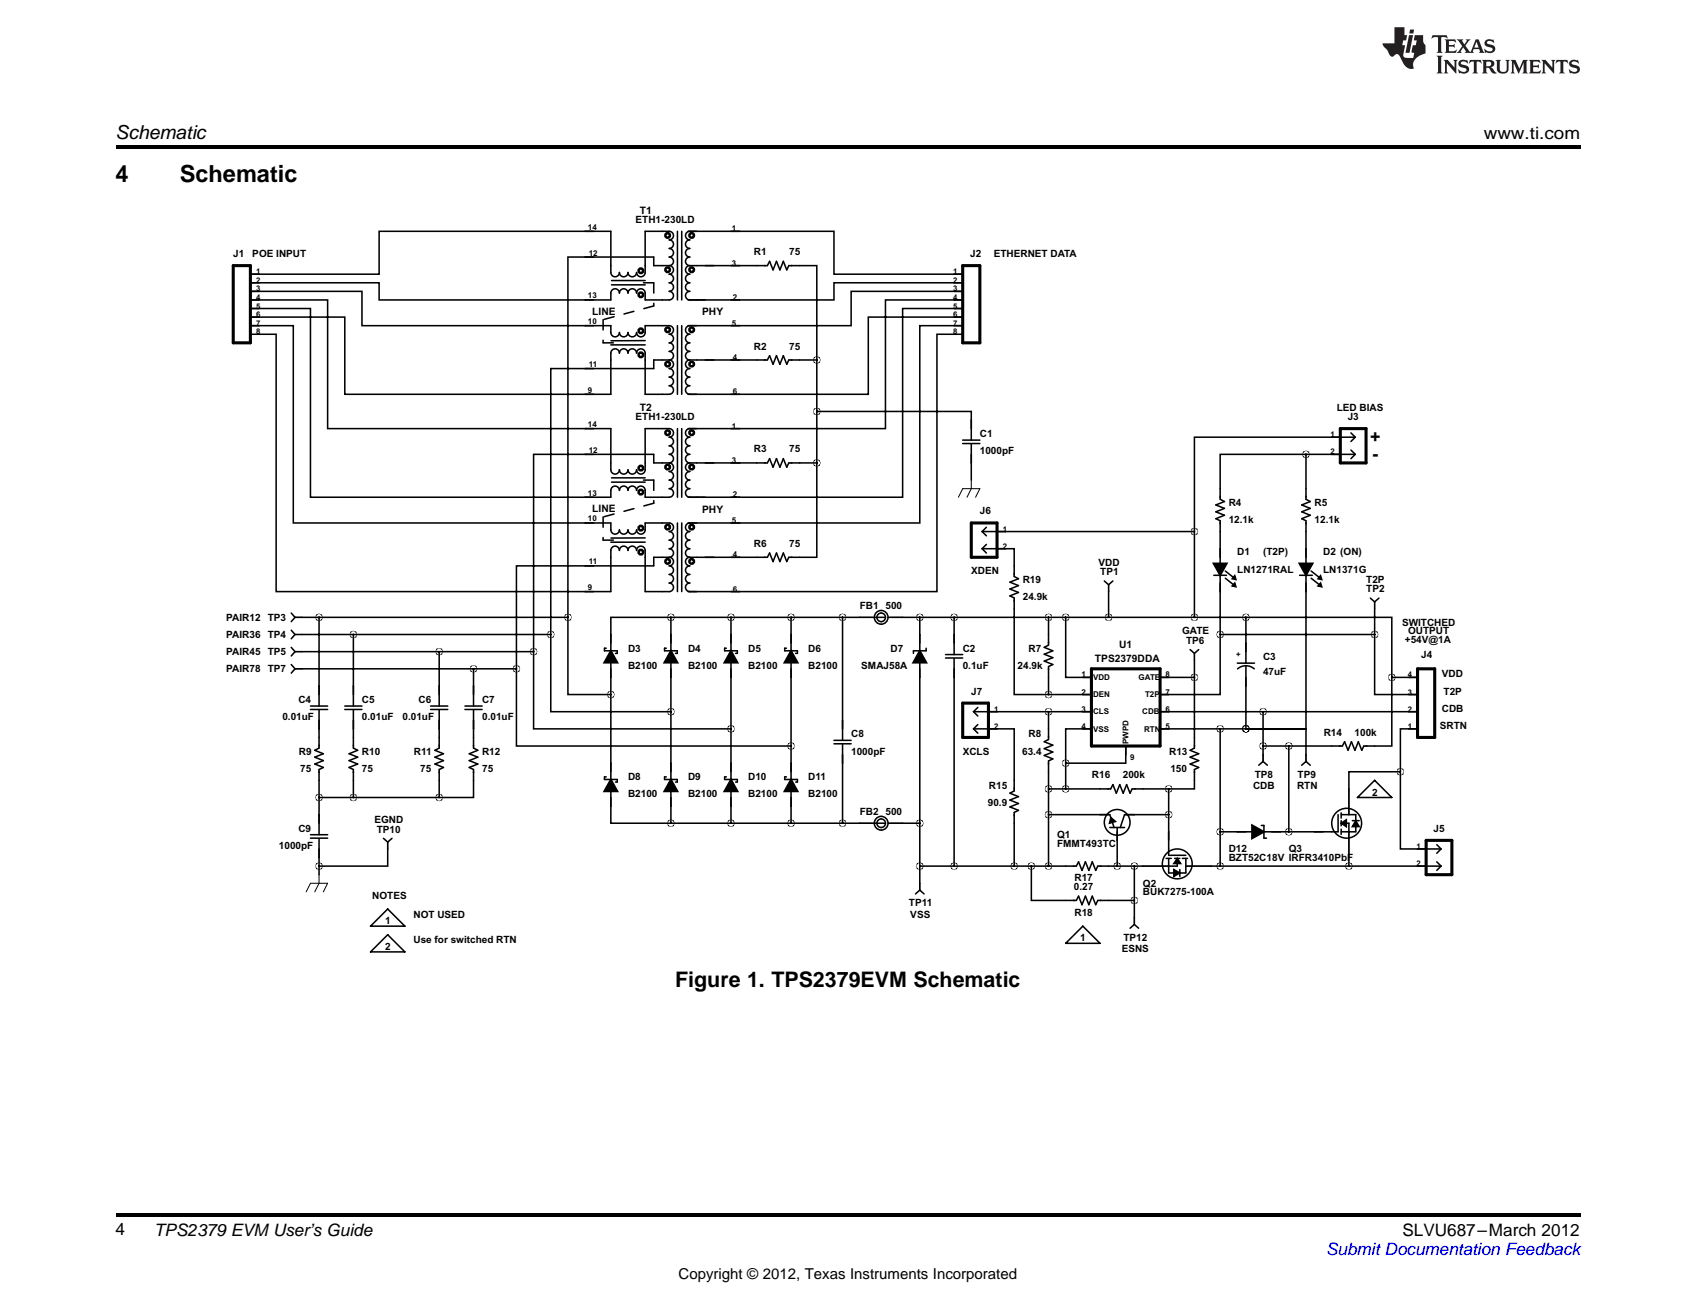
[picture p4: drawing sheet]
<svg xmlns="http://www.w3.org/2000/svg" width="279mm" height="216mm" viewBox="0 0 279 216" stroke-linecap="round" stroke-linejoin="round" font-family="sans-serif">
<g fill="#231f20">
<path d="M236 5.8l-.1 .6a1 1 0 0 1 1-.3v2.3l-.2 .3h.9l-.2-.3 .1-2.3a.99 .99 0 0 1 1 .3l-.2-.6zM238 6.5l.2 .4v1.5l-.2 .3h1.8l.2-.5a1.12 1.12 0 0 1-1.3 .2v-.7h.6l.3 .2v-.7l-.3 .2h-.6v-.5l.2-.1a.96 .96 0 0 1 1 .2l-.2-.5zM240 6.5l.9 1.1-.9 1.1h.8l-.2-.2 .4-.7 .5 .7-.2 .2h1.5l-.2-.2 .2-.4h.9l.1 .4-.2 .2h1l-.3-.3-.7-1.9h-.5l-.9 2.1-.8-1.1 .9-1h-.8l.1 .1v.2l-.4 .5-.3-.6 .1-.2zM243.2 6.9l.4 .9h-.7zM244.8 6.6a.63 .63 0 0 0-.2 .7 .63 .63 0 0 0 .6 .4l.6 .2 .1 .2a.75 .75 0 0 1-.7 .4 .75 .75 0 0 1-.6-.5l.1 .7 .2-.1a.89 .89 0 0 0 1 .1 .89 .89 0 0 0 .4-.9 1.4 1.4 0 0 0-1.2-.6l-.1-.3a1.04 1.04 0 0 1 1.2 .2l-.2-.6-.2 .1-.4-.1zM236.7 9.2l.2 .3v2.2l-.2 .4h1l-.3-.4v-2.2l.3-.3zM237.8 9.9l.3 .3v1.5l-.3 .4h.8l-.2-.4v-1.3l1.5 1.7v-1.9l.2-.3h-.7l.2 .3v.9l-1.1-1.2zM240.5 10a.62 .62 0 0 0-.2 .7 .62 .62 0 0 0 .6 .4l.6 .2 .1 .2a.76 .76 0 0 1-.7 .4 .76 .76 0 0 1-.7-.5l.2 .7 .2-.1a.89 .89 0 0 0 .9 .1 .89 .89 0 0 0 .5-.9 1.4 1.4 0 0 0-1.2-.6l-.1-.3a1.04 1.04 0 0 1 1.2 .1l-.2-.5-.2 .1-.5-.2zM242.2 9.9l-.2 .6a.61 .61 0 0 1 .8-.3v1.5l-.2 .4h.9l-.2-.4v-1.5a.78 .78 0 0 1 .8 .2l-.2-.5zM244.1 9.9l.3 .3v1.5l-.3 .4h1l-.2-.2-.1-.7h.3a.93 .93 0 0 1 .6 .7 .61 .61 0 0 0 .9 .1l-.3-.1-.4-.6-.3-.2a.58 .58 0 0 0 .6-.6 .58 .58 0 0 0-.5-.6zM244.9 10.2l.1-.1a.45 .45 0 0 1 .5 .1 .45 .45 0 0 1 .1 .5l-.1 .2h-.7zM246.4 9.9l.2 .2a2.17 2.17 0 0 0 .3 1.9 .99 .99 0 0 0 1.6-.7v-1.1l.2-.3h-.7l.2 .2a1.92 1.92 0 0 1-.2 1.7 .6 .6 0 0 1-.9-.5v-1.1l.2-.3zM248.9 9.9l.2 .3v1.5l-.2 .4h.7l-.2-.4v-1.4l.8 1.8 .8-1.8v1.4l-.2 .4h.9l-.2-.4v-1.5l.2-.3h-.8l-.6 1.4-.6-1.4zM251.9 9.9l.2 .3v1.5l-.2 .4h1.8l.1-.6a1.12 1.12 0 0 1-1.2 .3v-.7h.5l.4 .1v-.6l-.4 .2h-.5v-.5l.2-.2a.96 .96 0 0 1 .9 .3l-.1-.5zM254 9.9l.2 .3v1.5l-.2 .4h.7l-.2-.4v-1.3l1.5 1.7v-1.9l.2-.3h-.7l.2 .3v.9l-1.1-1.2zM256.4 9.9l-.1 .6a.61 .61 0 0 1 .7-.3l.1 1.5-.3 .4h1l-.3-.4 .1-1.5a.78 .78 0 0 1 .8 .2l-.2-.5zM258.7 10a.62 .62 0 0 0-.2 .7 .62 .62 0 0 0 .6 .4l.6 .2 .1 .2a.76 .76 0 0 1-.7 .4 .76 .76 0 0 1-.6-.5l.1 .7 .2-.1a.89 .89 0 0 0 1 .1 .89 .89 0 0 0 .4-.9 1.4 1.4 0 0 0-1.2-.6l-.1-.3a1.04 1.04 0 0 1 1.2 .1l-.1-.5-.2 .1-.5-.2z"/>
<path d="M229.7 4.5v2.6h-1.9a1.6 1.6 0 0 0 .7 1.1l.1 .2a1.16 1.16 0 0 0 .8 1l.2-.1a.56 .56 0 0 1 .5-.4 .56 .56 0 0 1 .5 .3l.4 .8a1.66 1.66 0 0 0 1.9 1.3 1.68 1.68 0 0 1 1-2.1l.9-.4v-1.4a1.52 1.52 0 0 1-.4-1.6h-1.3l-.2 .9h.5l-.2 .8h-.5l-.1 .9v.2l.4 .1-.2 .9a1.93 1.93 0 0 1-1.6-.3l.3-1.8h-.5l.2-.8h.4l.2-.9h-.4v-1.3zM232.1 5.8l-.6 2.9h.7l.6-2.9zM232.3 4.9l-.1 .6h.6l.2-.6z"/>
</g>
<g fill="none" stroke="#000" stroke-width=".25">
<path d="M111.6 38.1v11.3M112.3 38.1v11.3M113.4 38.1h24v7.1h21.2M113.6 38.1a.71 .71 0 0 0-.7 .7 .71 .71 0 0 0 .7 .7 .71 .71 0 0 0-.7 .7 .71 .71 0 0 0 .7 .7 .71 .71 0 0 0-.7 .8 .71 .71 0 0 0 .7 .7 .71 .71 0 0 0-.7 .7 .71 .71 0 0 0 .7 .7M41.2 48h18.4v5.7h41v1.1a.71 .71 0 0 0 .7 .7 .71 .71 0 0 0 .7-.7 .71 .71 0 0 0 .8 .7 .71 .71 0 0 0 .7-.7 .71 .71 0 0 0 .7 .7 .71 .71 0 0 0 .7-.7 .71 .71 0 0 0 .7 .7 .71 .71 0 0 0 .7-.7v-1.1h3.9a.71 .71 0 0 1 .8 .7 .71 .71 0 0 1-.8 .7 .71 .71 0 0 1 .8 .7 .71 .71 0 0 1-.8 .7 .71 .71 0 0 1 .8 .7 .71 .71 0 0 1-.8 .7 .71 .71 0 0 1 .8 .7 .71 .71 0 0 1-.8 .7M41.2 52.3h15.6v12.7h43.8v-6.8a.71 .71 0 0 1 .7-.7 .71 .71 0 0 1 .7 .7 .71 .71 0 0 1 .8-.7 .71 .71 0 0 1 .7 .7 .71 .71 0 0 1 .7-.7 .71 .71 0 0 1 .7 .7 .71 .71 0 0 1 .7-.7 .71 .71 0 0 1 .7 .7v6.8h3.9a.71 .71 0 0 0 .8-.7 .71 .71 0 0 0-.8-.7 .71 .71 0 0 0 .8-.7 .71 .71 0 0 0-.8-.7 .71 .71 0 0 0 .8-.7 .71 .71 0 0 0-.8-.8 .71 .71 0 0 0 .8-.7 .71 .71 0 0 0-.8-.7M41.2 53.7h7.1v32.5h52.3v1.1a.71 .71 0 0 0 .7 .7 .71 .71 0 0 0 .7-.7 .71 .71 0 0 0 .8 .7 .71 .71 0 0 0 .7-.7 .71 .71 0 0 0 .7 .7 .71 .71 0 0 0 .7-.7 .71 .71 0 0 0 .7 .7 .71 .71 0 0 0 .7-.7v-1.1h3.9a.71 .71 0 0 1 .8 .7 .71 .71 0 0 1-.8 .7 .71 .71 0 0 1 .8 .7 .71 .71 0 0 1-.8 .7 .71 .71 0 0 1 .8 .7 .71 .71 0 0 1-.8 .7 .71 .71 0 0 1 .8 .7 .71 .71 0 0 1-.8 .7M41.2 50.8h9.9v31.2h49.5v-1.2a.71 .71 0 0 1 .7-.7 .71 .71 0 0 1 .7 .7 .71 .71 0 0 1 .8-.7 .71 .71 0 0 1 .7 .7 .71 .71 0 0 1 .7-.7 .71 .71 0 0 1 .7 .7 .71 .71 0 0 1 .7-.7 .71 .71 0 0 1 .7 .7v1.2h3.9a.71 .71 0 0 0 .8-.8 .71 .71 0 0 0-.8-.7 .71 .71 0 0 0 .8-.7 .71 .71 0 0 0-.8-.7 .71 .71 0 0 0 .8-.7 .71 .71 0 0 0-.8-.7 .71 .71 0 0 0 .8-.7 .71 .71 0 0 0-.8-.7M41.2 55.1h4.3v42.4h55.1v-6.8a.71 .71 0 0 1 .7-.7 .71 .71 0 0 1 .7 .7 .71 .71 0 0 1 .8-.7 .71 .71 0 0 1 .7 .7 .71 .71 0 0 1 .7-.7 .71 .71 0 0 1 .7 .7 .71 .71 0 0 1 .7-.7 .71 .71 0 0 1 .7 .7v6.8h3.9a.71 .71 0 0 0 .8-.7 .71 .71 0 0 0-.8-.7 .71 .71 0 0 0 .8-.7 .71 .71 0 0 0-.8-.7 .71 .71 0 0 0 .8-.7 .71 .71 0 0 0-.8-.7 .71 .71 0 0 0 .8-.7 .71 .71 0 0 0-.8-.8M41.2 49.4h12.8v21.2h46.6v6.8a.71 .71 0 0 0 .7 .7 .71 .71 0 0 0 .7-.7 .71 .71 0 0 0 .8 .7 .71 .71 0 0 0 .7-.7 .71 .71 0 0 0 .7 .7 .71 .71 0 0 0 .7-.7 .71 .71 0 0 0 .7 .7 .71 .71 0 0 0 .7-.7v-6.8h3.9a.71 .71 0 0 1 .8 .7 .71 .71 0 0 1-.8 .8 .71 .71 0 0 1 .8 .7 .71 .71 0 0 1-.8 .7 .71 .71 0 0 1 .8 .7 .71 .71 0 0 1-.8 .7 .71 .71 0 0 1 .8 .7 .71 .71 0 0 1-.8 .7M100.6 56.8h5.7M100.7 46.9h5.6"/>
<path d="M100.7 46.2h5.6M106.3 56.1l-5.6 .1M110.2 43.8a.71 .71 0 0 1 .8 .7 .71 .71 0 0 1-.8 .7 .71 .71 0 0 1 .8 .7 .71 .71 0 0 1-.8 .7 .71 .71 0 0 1 .8 .7 .71 .71 0 0 1-.8 .7 .71 .71 0 0 1 .8 .7 .71 .71 0 0 1-.8 .7h-3.9v-1.1a.71 .71 0 0 0-.7-.7 .71 .71 0 0 0-.7 .7 .71 .71 0 0 0-.7-.7 .71 .71 0 0 0-.7 .7 .71 .71 0 0 0-.7-.7 .71 .71 0 0 0-.8 .7 .71 .71 0 0 0-.7-.7 .71 .71 0 0 0-.7 .7v1.1h-38.1v-2.8h-21.3M110.2 43.8a.71 .71 0 0 0 .8-.7 .71 .71 0 0 0-.8-.7 .71 .71 0 0 0 .8-.7 .71 .71 0 0 0-.8-.8 .71 .71 0 0 0 .8-.7 .71 .71 0 0 0-.8-.7 .71 .71 0 0 0 .8-.7 .71 .71 0 0 0-.8-.7h-3.9v6.8a.71 .71 0 0 1-.7 .7 .71 .71 0 0 1-.7-.7 .71 .71 0 0 1-.7 .7 .71 .71 0 0 1-.7-.7 .71 .71 0 0 1-.7 .7 .71 .71 0 0 1-.8-.7 .71 .71 0 0 1-.7 .7 .71 .71 0 0 1-.7-.7v-6.8h-38.1v7.1h-21.3M110.2 59.3h-2.5v1.4h-17v43.9M110.2 43.8h-2.5v-1.4h-14.1v59.3M111.6 53.7v11.3M112.3 53.7v11.3M113.6 59.3a.71 .71 0 0 0-.7 .7 .71 .71 0 0 0 .7 .7 .71 .71 0 0 0-.7 .8 .71 .71 0 0 0 .7 .7 .71 .71 0 0 0-.7 .7 .71 .71 0 0 0 .7 .7 .71 .71 0 0 0-.7 .7 .71 .71 0 0 0 .7 .7M113.6 53.7a.71 .71 0 0 0-.7 .7 .71 .71 0 0 0 .7 .7 .71 .71 0 0 0-.7 .7 .71 .71 0 0 0 .7 .7 .71 .71 0 0 0-.7 .7 .71 .71 0 0 0 .7 .7 .71 .71 0 0 0-.7 .7 .71 .71 0 0 0 .7 .7M113.6 43.8a.71 .71 0 0 0-.7 .7 .71 .71 0 0 0 .7 .7 .71 .71 0 0 0-.7 .7 .71 .71 0 0 0 .7 .7 .71 .71 0 0 0-.7 .7 .71 .71 0 0 0 .7 .7 .71 .71 0 0 0-.7 .7 .71 .71 0 0 0 .7 .7M113.6 43.8h12.8l.4-.7 .6 1.4 .5-1.4 .6 1.4 .5-1.4 .6 1.4 .4-.7h4.6v15.5"/>
<path d="M113.6 59.3h12.8l.4-.7 .6 1.4 .5-1.4 .6 1.4 .5-1.4 .6 1.4 .4-.7h4.6M134.6 59.3v17M158.6 48h-18.4v5.7h-26.8M158.6 46.6h-21.2v2.8h-24M158.6 55.1h-4.2v42.4h-41M158.6 53.7h-7.1v32.5h-38.1M158.6 50.8h-9.9v31.2h-35.3M158.6 49.4h-12.7v21.2h-32.5M158.6 52.3h-15.6v12.7h-29.6M100.7 79.5h5.6M100.7 78.8h5.6M110.2 76.3h-2.5v-1.4h-19.8v32.5"/>
<path d="M111.6 70.6v11.4M112.3 70.6v11.4M113.6 76.3a.71 .71 0 0 0-.7 .7 .71 .71 0 0 0 .7 .7 .71 .71 0 0 0-.7 .7 .71 .71 0 0 0 .7 .7 .71 .71 0 0 0-.7 .7 .71 .71 0 0 0 .7 .7 .71 .71 0 0 0-.7 .7 .71 .71 0 0 0 .7 .8M113.6 70.6a.71 .71 0 0 0-.7 .7 .71 .71 0 0 0 .7 .8 .71 .71 0 0 0-.7 .7 .71 .71 0 0 0 .7 .7 .71 .71 0 0 0-.7 .7 .71 .71 0 0 0 .7 .7 .71 .71 0 0 0-.7 .7 .71 .71 0 0 0 .7 .7M113.6 76.3h12.8l.4-.7 .6 1.4 .5-1.4 .6 1.4 .5-1.4 .6 1.4 .4-.7h4.6M134.6 76.3v15.5h-4.6l-.4 .8-.6-1.5-.5 1.5-.6-1.5-.5 1.5-.6-1.5-.4 .7h-12.8M134.6 67.8h25.4v4.7M158.6 72.5h2.8M158.6 73.1h2.8M160 73.2v5.9M215.1 74.9v7.4l.8 .4-1.5 .5 1.5 .6-1.5 .6 1.5 .5-1.5 .6 .7 .3v34.3h-9.8M215.1 74.9h-14.1v7.4l.7 .4-1.4 .5 1.4 .6-1.4 .6 1.4 .5-1.4 .6 .7 .3v18.8"/>
<path d="M215.1 74.9h8.2M222.6 71.3l.7 .8M222.6 74.2l.7 .7M223.3 72.1h-26.5v15.5M223.3 72.1l-.7 .7M223.3 74.9l-.7 .7M100.6 89.4h5.7M106.3 88.7h-5.6M110.2 91.8h-2.5v1.5h-22.6v16.9M111.6 86.2v11.3M112.3 86.2v11.3M113.6 91.8a.71 .71 0 0 0-.7 .8 .71 .71 0 0 0 .7 .7 .71 .71 0 0 0-.7 .7 .71 .71 0 0 0 .7 .7 .71 .71 0 0 0-.7 .7 .71 .71 0 0 0 .7 .7 .71 .71 0 0 0-.7 .7 .71 .71 0 0 0 .7 .7"/>
<path d="M113.6 86.2a.71 .71 0 0 0-.7 .7 .71 .71 0 0 0 .7 .7 .71 .71 0 0 0-.7 .7 .71 .71 0 0 0 .7 .7 .71 .71 0 0 0-.7 .7 .71 .71 0 0 0 .7 .7 .71 .71 0 0 0-.7 .7 .71 .71 0 0 0 .7 .7M161.8 90.4h5.3v4.6l.7 .4-1.4 .5 1.4 .6-1.4 .6 1.4 .5-1.4 .6 .7 .3v16h5.6M161.8 87.6h35M161.8 87.6l.7 .7M161.8 90.4l.7 .7M162.5 86.9l-.7 .7M162.5 89.7l-.7 .7M181.9 95.7l.7 .7M182.6 96.4v5.3M183.3 95.7l-.7 .7M196.8 87.6v14.1M199.9 92.8h2.2l-1.1 2.1z"/>
<path d="M200 94.8h2.1M201.9 95.3l1.6 1.3M201.9 94.1l1.6 1.3M203.4 94.9l.2 .6-.6-.1zM203.4 96.1l.2 .6-.6-.1zM214 92.8h2.3l-1.2 2.1zM214.1 94.8h2.1M216 95.3l1.6 1.3M216 94.1l1.6 1.3M217.6 94.9l.1 .6-.6-.1zM217.6 96.1l.1 .6-.6-.1zM225.8 98.6l.7 .6"/>
<path d="M226.5 99.2v5.4M227.2 98.6l-.7 .6M48 101l.6 .7M48 106.7l.6 .7M48 103.9l.6 .7M48 109.5l.6 .7M48.6 101.7h45M48.6 101.7l-.6 .8M48.6 107.4h39.3M48.6 107.4l-.6 .7M48.6 104.6h42.1M48.6 104.6l-.6 .7"/>
<path d="M48.6 110.2h36.5M48.6 110.2l-.6 .7M51.1 116.4h2.9M51.1 116.9h2.9M52.6 101.7v14.7M52.6 117v6.3l-.7 .4 1.4 .5-1.4 .6 1.4 .6-1.4 .5 1.4 .6-.7 .3v10.8M56.8 116.4h2.8M56.8 116.9h2.8M58.2 117v6.3l.7 .4-1.4 .5 1.4 .6-1.4 .6 1.4 .5-1.4 .6 .7 .3v4.6M58.2 104.6v11.8M70.9 116.4h2.9M70.9 116.9h2.9"/>
<path d="M72.4 117v6.3l-.8 .4 1.5 .5-1.5 .6 1.5 .6-1.5 .5 1.5 .6-.7 .3v4.6M72.4 107.4v9M76.6 116.4h2.8M76.6 116.9h2.8M78 117v6.3l.7 .4-1.4 .5 1.4 .6-1.4 .6 1.4 .5-1.4 .6 .7 .3v4.6h-5.6M78 110.2v6.2M85.1 110.2v12.8h45.2M87.9 107.4v12.7h32.5M90.7 104.6v12.7h19.8M93.6 101.7v12.8h7M99.9 106.8h-.3v.5h2.1v.4h-.3M100.6 107.2l1.2 2h-2.3z"/>
<path d="M109.8 106.8h-.3v.5h2.1v.4h-.3M110.5 107.2l1.2 2h-2.3zM110.5 101.7h-9.9v34h9.9M110.5 101.7h35.4M110.5 101.7v34M119.7 106.8h-.3v.5h2.1v.4h-.3M120.4 107.2l1.2 2h-2.3zM120.4 101.7v34M129.6 106.8h-.3v.5h2.1v.4h-.3M130.3 107.2l1.2 2h-2.3zM130.3 101.7v34M138.8 101.7v20.3"/>
<path d="M146.3 101.7h59M151.5 107.2l1.2 2h-2.3zM151.5 101.7v45M152.6 106.8v.5h-2.1v.4M155.8 107.9h2.8M155.8 108.4h2.8M157.2 101.7v6.2M157.2 108.5v34.2M160.4 117.3h19.4M160.4 117.3l.7 .7M161.1 116.6l-.7 .7M161.1 119.4l-.7 .7"/>
<path d="M172.7 117.3v4.6l-.7 .3 1.4 .6-1.4 .6 1.4 .5-1.4 .6 1.4 .6-.7 .3v17.3M172.7 101.7v4.6l-.7 .4 1.4 .6-1.4 .5 1.4 .6-1.4 .6 1.4 .5-.7 .4v4.6M172.7 114.5h7.1M175.6 101.7v9.9h4.2M191.1 111.6h5.7M191.1 117.3h42.4M196.1 107.1l.7 .6M196.8 107.7v15.6l-.7 .4 1.4 .5-1.4 .6 1.4 .6-1.4 .5 1.4 .6-.7 .3v3.2h-4.3M197.5 107.1l-.7 .6M201 104.6v9.9h-9.9M201 104.6h25.5M203.8 109.3h2.9"/>
<path d="M203.9 110.2a2.09 2.09 0 0 1 2.7 0M205.3 101.7h24v9.9M205.3 101.7v7.6M205.3 109.7v10.4M208.1 117.3v8.2M226.5 104.6v9.9h7M229.3 111.6v11.4h-4.6l-.4 .7-.5-1.5-.6 1.5-.6-1.5-.5 1.5-.6-1.5-.4 .8h-13M229.3 111.6h4.2M51.1 137.6h2.9M51.1 138.1h2.9M52.6 131.4h19.8M52.6 138.2v6"/>
<path d="M63.2 138.2l.7 .6M63.9 138.8v3.9h-11.3M64.6 138.2l-.7 .6M99.9 128h-.3v.5h2.1v.4h-.3M100.6 128.4l1.2 2h-2.3zM109.8 128h-.3v.5h2.1v.4h-.3M110.5 128.4l1.2 2h-2.3zM110.5 135.7h35.4M119.7 128h-.3v.5h2.1v.4h-.3M120.4 128.4l1.2 2h-2.3zM129.6 128h-.3v.5h2.1v.4h-.3M130.3 128.4l1.2 2h-2.3z"/>
<path d="M137.4 122h2.8M137.4 122.6h2.8M138.8 122.7v13M146.3 135.7h5.2M160.4 120.1h6.7v10.3l-.7 .3 1.4 .6-1.4 .6 1.4 .5-1.4 .6 1.4 .6-.7 .3v8.8M160.4 120.1l.7 .7M172.7 130h10.3l.3-.7 .6 1.4 .6-1.4 .5 1.4 .6-1.4 .6 1.4 .3-.7h6M172.7 134.3h10.1l.7 2.1M175.6 125.8v4.2M179.8 120.1h-4.2v5.7M182.8 136.4h2.5M183 134.7l.8 .7-1 .3z"/>
<path d="M184 136.4v6.3M185.5 123v2.8h-9.9M191.1 120.1h14.2M192.5 134.3h-7.2l-.7 2.1M192.5 130v11h2.9M201 120.1v22.6M205.3 120.1h.1M205.3 120.1h9.8v5.4M206.2 136l2.1 1.1-2.1 1.1zM207.8 136h.4v2.1h.4M208.1 125.5l.7 .6M208.1 125.5l-.7 .6"/>
<path d="M212.3 123v14.1M215.1 125.5l.8 .6M215.1 125.5l-.7 .6M220.4 134.3v2.8h-19.4M220.9 135.7l.9-.6v1.1zM220.9 135.7h1.3v7M220.9 134v.8M220.9 135.3v.8M220.9 136.7v.8M221 134.3h2.3v1M222.8 135.3h1.1M223.3 135.3l.6 .9h-1.1z"/>
<path d="M223.3 136.2v.9h-2.3M223.6 131.4l2.9-2.8 2.8 2.8zM230.7 127.2v12.7h6.7M230.7 127.2h-8.5v7.1M233.5 120.1h-2.8v7.1M236.7 139.2l.7 .7M237.4 139.9l-.7 .7M61 156.9l2.9-2.8 2.8 2.8zM61 152.6l2.9-2.8 2.8 2.8zM151.5 146.7l.7 .6M151.5 146.7l-.7 .6M169.9 142.7v5.7h7.4l.4-.7 .5 1.4 .6-1.4 .6 1.4 .5-1.4 .6 1.4 .3-.7h6.1"/>
<path d="M178.4 152.6l2.8 2.9h-5.6zM186.9 142.7v9.7M186.9 152.4l.7 .6M186.9 152.4l-.7 .6M192.1 141.5h.9M192.5 141.5v2.4h.9M193.4 143.3l1 .6-1 .5zM193.5 141.5h.9M193.9 141.5l.6 .8h-1.1zM193.9 141.5v1.2h-13.1l-.3 .8-.6-1.5-.5 1.5-.6-1.5-.6 1.5-.5-1.5-.4 .7h-25.8M194.4 143.3v1.1M194.8 141.5h.8"/>
<path d="M195.4 142.7h42M195.4 141.5v2.4h-1M236.7 142l.7 .7M237.4 142.7l-.7 .8"/>
<circle cx="145.2" cy="101.7" r="1.13"/>
<circle cx="145.2" cy="101.7" r=".71"/>
<circle cx="145.2" cy="135.7" r="1.13"/>
<circle cx="145.2" cy="135.7" r=".71"/>
<circle cx="184" cy="135.5" r="2.12"/>
<circle cx="221.8" cy="135.7" r="2.46"/>
<circle cx="193.9" cy="142.4" r="2.46"/>
</g>
<path d="M38.4 43.8h2.8v12.7h-2.8zM158.6 43.8h2.8v12.7h-2.8zM220.8 70.6h4.2v5.7h-4.2zM160 86.2h4.3v5.6h-4.3zM158.6 115.9h4.2v5.6h-4.2zM179.8 110.2h11.3v12.8h-11.3zM233.5 110.2h2.9v11.3h-2.9zM234.9 138.5h4.3v5.7h-4.3z" fill="none" stroke="#000" stroke-width=".51"/>
<g fill="none" stroke="#000" stroke-width=".16">
<path d="M160 79.1v1.4l-.7 1.5M157.9 82l.7-1.5h2.8l-.7 1.5M182.6 96.4v1.1M226.5 99.2v1.1M48.6 101.7h1.1M48.6 107.4h1.1M48.6 104.6h1.1M48.6 110.2h1.1M141.6 101.7h2.2M146.6 101.7h2.1M196.8 107.7v1.1M63.9 138.8v1.1"/>
<path d="M141.6 135.7h2.2M146.6 135.7h2.1M208.1 124.4v1.1M215.1 124.4v1.1M222.2 130v4.3M222.2 137.1v4.2M50.4 147l.7-1.4h2.9l-.7 1.4M52.6 144.2v1.4l-.7 1.4M151.5 145.6v1.1M186.9 151.2v1.2M188.3 142.7h4.2M195.4 142.7h4.2"/>
</g>
<g fill="#000">
<path d="M19 24h241.3v.6h-241.3zM199.9 92.8h2.2l-1.1 2.1zM203.4 94.9l.2 .6-.6-.1zM203.4 96.1l.2 .6-.6-.1zM214 92.8h2.3l-1.2 2.1zM217.6 94.9l.1 .6-.6-.1zM217.6 96.1l.1 .6-.6-.1zM100.6 107.2l1.2 2h-2.3zM110.5 107.2l1.2 2h-2.3zM120.4 107.2l1.2 2h-2.3zM130.3 107.2l1.2 2h-2.3zM151.5 107.2l1.2 2h-2.3z"/>
<path d="M100.6 128.4l1.2 2h-2.3zM110.5 128.4l1.2 2h-2.3zM120.4 128.4l1.2 2h-2.3zM130.3 128.4l1.2 2h-2.3zM183 134.7l.8 .7-1 .3zM206.2 136l2.1 1.1-2.1 1.1zM220.9 135.7l.9-.6v1.1zM223.3 135.3l.6 .9h-1.1zM193.9 141.5l.6 .8h-1.1zM193.4 143.3l1 .6-1 .5zM19 200h241.3v.6h-241.3z"/>
<path d="M72.3 131.4a.05 .05 0 0 0 .1 0 .05 .05 0 0 0-.1 0zM52.5 131.4a.05 .05 0 0 0 .1 0 .05 .05 0 0 0-.1 0zM72.3 107.4a.05 .05 0 0 0 .1 0 .05 .05 0 0 0-.1 0zM100.6 114.5a.05 .05 0 0 0 .1 0 .05 .05 0 0 0-.1 0zM172.7 101.7a.05 .05 0 0 0 .1 0 .05 .05 0 0 0-.1 0zM205.2 120.1a.05 .05 0 0 0 .1 0 .05 .05 0 0 0-.1 0zM205.2 101.7a.05 .05 0 0 0 .1 0 .05 .05 0 0 0-.1 0zM52.5 142.7a.05 .05 0 0 0 .1 0 .05 .05 0 0 0-.1 0zM226.4 104.6a.05 .05 0 0 0 .1 0 .05 .05 0 0 0-.1 0zM175.5 101.7a.05 .05 0 0 0 .1 0 .05 .05 0 0 0-.1 0zM52.5 101.7a.05 .05 0 0 0 .1 0 .05 .05 0 0 0-.1 0zM90.7 104.6a.05 .05 0 0 0 .1 0 .05 .05 0 0 0-.1 0zM93.5 101.7a.05 .05 0 0 0 .1 0 .05 .05 0 0 0-.1 0zM134.5 76.3a.05 .05 0 0 0 .1 0 .05 .05 0 0 0-.1 0zM134.5 59.3a.05 .05 0 0 0 .1 0 .05 .05 0 0 0-.1 0zM134.5 67.8a.05 .05 0 0 0 .1 0 .05 .05 0 0 0-.1 0zM175.5 125.8a.05 .05 0 0 0 .1 0 .05 .05 0 0 0-.1 0zM205.2 120.1a.05 .05 0 0 0 .1 0 .05 .05 0 0 0-.1 0zM182.6 101.7a.05 .05 0 0 0 .1 0 .05 .05 0 0 0-.1 0zM196.7 111.6a.05 .05 0 0 0 .1 0 .05 .05 0 0 0-.1 0zM196.7 101.7a.05 .05 0 0 0 .1 0 .05 .05 0 0 0-.1 0zM215.1 74.9a.05 .05 0 0 0 .1 0 .05 .05 0 0 0-.1 0zM175.5 130a.05 .05 0 0 0 .1 0 .05 .05 0 0 0-.1 0zM192.5 130a.05 .05 0 0 0 .1 0 .05 .05 0 0 0-.1 0zM172.7 142.7a.05 .05 0 0 0 .1 0 .05 .05 0 0 0-.1 0zM172.7 134.3a.05 .05 0 0 0 .1 0 .05 .05 0 0 0-.1 0zM172.7 130a.05 .05 0 0 0 .1 0 .05 .05 0 0 0-.1 0zM184 142.7a.05 .05 0 0 0 .1 0 .05 .05 0 0 0-.1 0zM186.8 148.4a.05 .05 0 0 0 .1 0 .05 .05 0 0 0-.1 0zM192.5 134.3a.05 .05 0 0 0 .1 0 .05 .05 0 0 0-.1 0zM186.8 142.7a.05 .05 0 0 0 .1 0 .05 .05 0 0 0-.1 0zM172.7 114.5a.05 .05 0 0 0 .1 0 .05 .05 0 0 0-.1 0zM196.7 87.6a.05 .05 0 0 0 .1 0 .05 .05 0 0 0-.1 0zM172.7 117.3a.05 .05 0 0 0 .1 0 .05 .05 0 0 0-.1 0z"/>
<circle cx="222.2" cy="137.1" r=".25"/>
<circle cx="192.5" cy="142.7" r=".25"/>
</g>
<g fill="none" stroke="#000" stroke-width=".76">
<circle cx="110" cy="38.8" r=".2"/>
<circle cx="113.9" cy="38.8" r=".2"/>
<circle cx="105.6" cy="58.5" r=".2"/>
<circle cx="105.6" cy="44.6" r=".2"/>
<circle cx="105.6" cy="54.5" r=".2"/>
<circle cx="105.6" cy="48.6" r=".2"/>
<circle cx="110" cy="54.4" r=".2"/>
<circle cx="110" cy="44.5" r=".2"/>
<circle cx="113.9" cy="54.4" r=".2"/>
<circle cx="113.9" cy="44.5" r=".2"/>
<circle cx="105.6" cy="77.1" r=".2"/>
<circle cx="110" cy="60" r=".2"/>
<circle cx="110" cy="71.3" r=".2"/>
<circle cx="110" cy="77" r=".2"/>
<circle cx="113.9" cy="60" r=".2"/>
<circle cx="113.9" cy="71.3" r=".2"/>
<circle cx="113.9" cy="77" r=".2"/>
<circle cx="105.6" cy="91" r=".2"/>
<circle cx="105.6" cy="87" r=".2"/>
<circle cx="105.6" cy="81.1" r=".2"/>
<circle cx="110" cy="92.5" r=".2"/>
<circle cx="110" cy="86.9" r=".2"/>
<circle cx="113.9" cy="92.5" r=".2"/>
<circle cx="113.9" cy="86.9" r=".2"/>
</g>
<path d="M99.4 56.5h1.7M99.4 52.7v3.8M106 46.6h1.7M107.7 46.6v3.8M107.7 50.4l-8.3 2.3M106 79.1h1.7M107.7 79.1v3.8M99.4 89h1.7M99.4 85.2v3.8M107.7 82.9l-8.3 2.3" fill="none" stroke="#000" stroke-width=".25" stroke-dasharray="1.7 1.7"/>
<g fill="none" stroke="#000" stroke-width="1.1">
<circle cx="134.6" cy="59.3" r=".02"/>
<circle cx="134.6" cy="67.8" r=".02"/>
<circle cx="134.6" cy="76.3" r=".02"/>
<circle cx="215.1" cy="74.9" r=".02"/>
<circle cx="196.8" cy="87.6" r=".02"/>
<circle cx="52.6" cy="101.7" r=".02"/>
<circle cx="58.2" cy="104.6" r=".02"/>
<circle cx="72.4" cy="107.4" r=".02"/>
<circle cx="78" cy="110.2" r=".02"/>
<circle cx="85.1" cy="110.2" r=".02"/>
<circle cx="87.9" cy="107.4" r=".02"/>
<circle cx="90.7" cy="104.6" r=".02"/>
<circle cx="93.6" cy="101.7" r=".02"/>
<circle cx="100.6" cy="114.5" r=".02"/>
<circle cx="110.5" cy="117.3" r=".02"/>
<circle cx="110.5" cy="101.7" r=".02"/>
<circle cx="120.4" cy="101.7" r=".02"/>
<circle cx="130.3" cy="101.7" r=".02"/>
<circle cx="138.8" cy="101.7" r=".02"/>
<circle cx="151.5" cy="101.7" r=".02"/>
<circle cx="157.2" cy="101.7" r=".02"/>
<circle cx="172.7" cy="117.3" r=".02"/>
<circle cx="172.7" cy="114.5" r=".02"/>
<circle cx="172.7" cy="101.7" r=".02"/>
<circle cx="175.6" cy="101.7" r=".02"/>
<circle cx="182.6" cy="101.7" r=".02"/>
<circle cx="196.8" cy="111.6" r=".02"/>
<circle cx="196.8" cy="101.7" r=".02"/>
<circle cx="201" cy="104.6" r=".02"/>
<circle cx="205.3" cy="101.7" r=".02"/>
<circle cx="208.1" cy="117.3" r=".02"/>
<circle cx="226.5" cy="104.6" r=".02"/>
<circle cx="229.3" cy="111.6" r=".02"/>
<circle cx="52.6" cy="131.4" r=".02"/>
<circle cx="58.2" cy="131.4" r=".02"/>
<circle cx="72.4" cy="131.4" r=".02"/>
<circle cx="110.5" cy="135.7" r=".02"/>
<circle cx="120.4" cy="135.7" r=".02"/>
<circle cx="120.4" cy="120.1" r=".02"/>
<circle cx="130.3" cy="135.7" r=".02"/>
<circle cx="130.3" cy="123" r=".02"/>
<circle cx="138.8" cy="135.7" r=".02"/>
<circle cx="151.5" cy="135.7" r=".02"/>
<circle cx="172.7" cy="134.3" r=".02"/>
<circle cx="172.7" cy="130" r=".02"/>
<circle cx="175.6" cy="130" r=".02"/>
<circle cx="175.6" cy="125.8" r=".02"/>
<circle cx="192.5" cy="134.3" r=".02"/>
<circle cx="192.5" cy="130" r=".02"/>
<circle cx="201" cy="137.1" r=".02"/>
<circle cx="201" cy="120.1" r=".02"/>
<circle cx="205.3" cy="120.1" r=".02"/>
<circle cx="208.1" cy="123" r=".02"/>
<circle cx="212.3" cy="137.1" r=".02"/>
<circle cx="212.3" cy="123" r=".02"/>
<circle cx="230.7" cy="127.2" r=".02"/>
<circle cx="52.6" cy="142.7" r=".02"/>
<circle cx="151.5" cy="142.7" r=".02"/>
<circle cx="157.2" cy="142.7" r=".02"/>
<circle cx="167.1" cy="142.7" r=".02"/>
<circle cx="169.9" cy="142.7" r=".02"/>
<circle cx="172.7" cy="142.7" r=".02"/>
<circle cx="184" cy="142.7" r=".02"/>
<circle cx="186.9" cy="148.4" r=".02"/>
<circle cx="186.9" cy="142.7" r=".02"/>
<circle cx="201" cy="142.7" r=".02"/>
<circle cx="222.2" cy="142.7" r=".02"/>
</g>
<g font-size="3.9">
<text x="19" y="30">4</text>
<text x="29.6" y="30">Schematic</text>
</g>
<text font-size="3.5" x="111.2" y="162.7">Figure 1. TPS2379EVM Schematic</text>
<text font-size="3.2" x="19" y="23">Schematic</text>
<g font-size="2.9">
<text x="225.7" y="73">+</text>
<text x="226" y="75.9">-</text>
</g>
<g font-size="2.8">
<text x="244.4" y="23">www.ti.com</text>
<text x="19" y="203.5">4</text>
<text x="25.4" y="203.6">TPS2379 EVM User’s Guide</text>
<text x="231" y="203.6">SLVU687–March 2012</text>
</g>
<text font-size="2.8" fill="#00f" x="218.5" y="206.9">Submit Documentation Feedback</text>
<text font-size="2.5" x="111.8" y="210.7">Copyright © 2012, Texas Instruments Incorporated</text>
<g font-size="1.7">
<text x="105.4" y="35.3">T1</text>
<text x="97.6" y="51.8">LINE</text>
<text x="115.7" y="52">PHY</text>
<text x="105.4" y="67.8">T2</text>
<text x="97.6" y="84.4">LINE</text>
<text x="115.7" y="84.5">PHY</text>
<text x="184.3" y="106.8">U1</text>
<text x="180.4" y="109.1">TPS2379DDA</text>
</g>
<g font-size="1.6">
<text x="104.7" y="36.7">ETH1-230LD</text>
<text x="38.4" y="42.4">J1</text>
<text x="41.6" y="42.4">POE INPUT</text>
<text x="124.2" y="42.1">R1</text>
<text x="130" y="42.1">75</text>
<text x="159.8" y="42.4">J2</text>
<text x="163.7" y="42.4">ETHERNET DATA</text>
<text x="124.2" y="57.6">R2</text>
<text x="130" y="57.6">75</text>
<text x="104.7" y="69.2">ETH1-230LD</text>
<text x="220.2" y="67.8">LED BIAS</text>
<text x="222" y="69.2">J3</text>
<text x="124.2" y="74.6">R3</text>
<text x="130" y="74.6">75</text>
<text x="161.4" y="72.1">C1</text>
<text x="161.4" y="74.9">1000pF</text>
<text x="202.4" y="83.4">R4</text>
<text x="216.6" y="83.4">R5</text>
<text x="161.4" y="84.8">J6</text>
<text x="202.4" y="86.2">12.1k</text>
<text x="216.6" y="86.2">12.1k</text>
<text x="124.2" y="90.1">R6</text>
<text x="130" y="90.1">75</text>
<text x="160" y="94.7">XDEN</text>
<text x="181" y="93.3">VDD</text>
<text x="181.3" y="94.8">TP1</text>
<text x="203.8" y="91.5">D1</text>
<text x="203.8" y="94.4">LN1271RAL</text>
<text x="208.1" y="91.5">(T2P)</text>
<text x="218" y="91.5">D2 (ON)</text>
<text x="218" y="94.4">LN1371G</text>
<text x="141.6" y="100.3">FB1 500</text>
<text x="168.5" y="96.1">R19</text>
<text x="168.5" y="98.9">24.9k</text>
<text x="225.1" y="96.1">T2P</text>
<text x="225.1" y="97.6">TP2</text>
<text x="37.3" y="105.1">PAIR36</text>
<text x="37.3" y="107.9">PAIR45</text>
<text x="37.3" y="102.3">PAIR12</text>
<text x="44.1" y="102.3">TP3</text>
<text x="44.1" y="107.9">TP5</text>
<text x="44.1" y="105.1">TP4</text>
<text x="103.5" y="107.4">D3</text>
<text x="113.4" y="107.4">D4</text>
<text x="123.3" y="107.4">D5</text>
<text x="133.1" y="107.4">D6</text>
<text x="146.7" y="107.4">D7</text>
<text x="158.6" y="107.4">C2</text>
<text x="169.4" y="107.4">R7</text>
<text x="194.7" y="104.6">GATE</text>
<text x="195.4" y="106.1">TP6</text>
<text x="231" y="103.2">SWITCHED</text>
<text x="231.4" y="106">+54V@1A</text>
<text x="232" y="104.6">OUTPUT</text>
<text x="37.3" y="110.8">PAIR78</text>
<text x="44.1" y="110.8">TP7</text>
<text x="103.5" y="110.2">B2100</text>
<text x="113.4" y="110.2">B2100</text>
<text x="123.3" y="110.2">B2100</text>
<text x="133.1" y="110.2">B2100</text>
<text x="141.9" y="110.2">SMAJ58A</text>
<text x="158.6" y="110.2">0.1uF</text>
<text x="167.6" y="110.2">24.9k</text>
<text x="208.1" y="108.8">C3</text>
<text x="208.1" y="111.3">47uF</text>
<text x="234.1" y="108.5">J4</text>
<text x="237.5" y="111.6">VDD</text>
<text x="46.5" y="118.7">0.01uF</text>
<text x="49.2" y="115.9">C4</text>
<text x="59.6" y="115.9">C5</text>
<text x="59.6" y="118.7">0.01uF</text>
<text x="66.3" y="118.7">0.01uF</text>
<text x="69" y="115.9">C6</text>
<text x="79.4" y="115.9">C7</text>
<text x="79.4" y="118.7">0.01uF</text>
<text x="160" y="114.5">J7</text>
<text x="237.5" y="117.3">CDB</text>
<text x="237.8" y="114.5">T2P</text>
<text x="49.3" y="124.4">R9</text>
<text x="59.6" y="124.4">R10</text>
<text x="68.2" y="124.4">R11</text>
<text x="79.4" y="124.4">R12</text>
<text x="140.2" y="121.5">C8</text>
<text x="140.2" y="124.4">1000pF</text>
<text x="158.6" y="124.4">XCLS</text>
<text x="168.4" y="124.4">63.4</text>
<text x="169.4" y="121.5">R8</text>
<text x="192.6" y="124.4">R13</text>
<text x="218.1" y="121.2">R14</text>
<text x="223.1" y="121.2">100k</text>
<text x="237.2" y="120.1">SRTN</text>
<text x="49.4" y="127.2">75</text>
<text x="59.6" y="127.2">75</text>
<text x="69.2" y="127.2">75</text>
<text x="79.4" y="127.2">75</text>
<text x="103.5" y="128.6">D8</text>
<text x="103.5" y="131.4">B2100</text>
<text x="113.4" y="128.6">D9</text>
<text x="113.4" y="131.4">B2100</text>
<text x="123.3" y="128.6">D10</text>
<text x="123.3" y="131.4">B2100</text>
<text x="133.1" y="128.6">D11</text>
<text x="133.1" y="131.4">B2100</text>
<text x="162.9" y="130">R15</text>
<text x="179.9" y="128.3">R16</text>
<text x="185" y="128.3">200k</text>
<text x="192.8" y="127.2">150</text>
<text x="206.4" y="130">CDB</text>
<text x="206.7" y="128.2">TP8</text>
<text x="213.7" y="130">RTN</text>
<text x="213.8" y="128.2">TP9</text>
<text x="226" y="131.1">2</text>
<text x="49.2" y="137.1">C9</text>
<text x="61.7" y="135.7">EGND</text>
<text x="62.1" y="137.2">TP10</text>
<text x="141.6" y="134.3">FB2 500</text>
<text x="162.7" y="132.8">90.9</text>
<text x="236.2" y="137.1">J5</text>
<text x="45.9" y="139.9">1000pF</text>
<text x="174.1" y="138.2">Q1</text>
<text x="174.1" y="139.6">FMMT493TC</text>
<text x="202.4" y="140.5">D12</text>
<text x="202.4" y="141.9">BZT52C18V IRFR3410PbF</text>
<text x="212.3" y="140.5">Q3</text>
<text x="61.3" y="148.1">NOTES</text>
<text x="149.7" y="149.4">TP11</text>
<text x="176.9" y="146.7">0.27</text>
<text x="177" y="145.3">R17</text>
<text x="188.3" y="146.1">Q2</text>
<text x="188.3" y="147.5">BUK7275-100A</text>
<text x="63.4" y="152.3">1</text>
<text x="68.1" y="151.2">NOT USED</text>
<text x="68.1" y="155.5">Use for switched RTN</text>
<text x="150" y="151.2">VSS</text>
<text x="177" y="150.9">R18</text>
<text x="178" y="155.2">1</text>
<text x="185.1" y="155">TP12</text>
<text x="63.4" y="156.6">2</text>
<text x="184.8" y="156.9">ESNS</text>
</g>
<g font-size="1.3">
<text x="96.9" y="37.9">14</text>
<text x="120.6" y="38.1">1</text>
<text x="42.2" y="45.2">1</text>
<text x="42.2" y="46.6">2</text>
<text x="97" y="42.1">12</text>
<text x="120.6" y="43.8">3</text>
<text x="157" y="45.2">1</text>
<text x="157" y="46.6">2</text>
<text x="42.2" y="48">3</text>
<text x="42.2" y="49.4">4</text>
<text x="42.2" y="50.8">5</text>
<text x="42.2" y="52.3">6</text>
<text x="42.2" y="53.7">7</text>
<text x="96.9" y="53.4">10</text>
<text x="96.9" y="49.2">13</text>
<text x="120.6" y="53.7">5</text>
<text x="120.7" y="49.4">2</text>
<text x="157" y="48">3</text>
<text x="157" y="49.4">4</text>
<text x="157" y="50.8">5</text>
<text x="157" y="52.3">6</text>
<text x="157" y="53.7">7</text>
<text x="42.2" y="55.1">8</text>
<text x="120.7" y="59.3">4</text>
<text x="157" y="55.1">8</text>
<text x="96.8" y="64.7">9</text>
<text x="97" y="60.5">11</text>
<text x="120.7" y="65">6</text>
<text x="96.9" y="70.4">14</text>
<text x="120.6" y="70.6">1</text>
<text x="97" y="74.6">12</text>
<text x="120.6" y="76.3">3</text>
<text x="219.2" y="72.1">1</text>
<text x="219.2" y="74.9">2</text>
<text x="96.9" y="81.7">13</text>
<text x="120.7" y="82">2</text>
<text x="96.9" y="85.9">10</text>
<text x="120.6" y="86.2">5</text>
<text x="165.2" y="87.6">1</text>
<text x="97" y="93">11</text>
<text x="120.7" y="91.8">4</text>
<text x="165.2" y="90.4">2</text>
<text x="96.8" y="97.3">9</text>
<text x="120.7" y="97.5">6</text>
<text x="178.2" y="111.6">1</text>
<text x="180.1" y="112.1">VDD</text>
<text x="187.6" y="112.1">GATE</text>
<text x="192" y="111.6">8</text>
<text x="203.6" y="108.2">+</text>
<text x="231.9" y="111.6">4</text>
<text x="163.8" y="117.3">1</text>
<text x="178.2" y="114.5">2</text>
<text x="178.2" y="117.3">3</text>
<text x="180.1" y="114.9">DEN</text>
<text x="180.1" y="117.7">CLS</text>
<text x="188.2" y="117.7">CDB</text>
<text x="188.6" y="114.9">T2P</text>
<text x="192" y="117.3">6</text>
<text x="192" y="114.5">7</text>
<text x="231.9" y="117.3">2</text>
<text x="231.9" y="114.5">3</text>
<text x="163.8" y="120.1">2</text>
<text x="178.2" y="120.1">4</text>
<text x="180.1" y="120.6">VSS</text>
<text x="185.9" y="122.7" transform="rotate(-90 185.9 122.7)">PWPD</text>
<text x="186.2" y="125.2">9</text>
<text x="188.5" y="120.6">RTN</text>
<text x="192" y="120.1">5</text>
<text x="231.9" y="120.1">1</text>
<text x="233.3" y="139.9">1</text>
<text x="233.3" y="142.7">2</text>
</g>
</svg>
